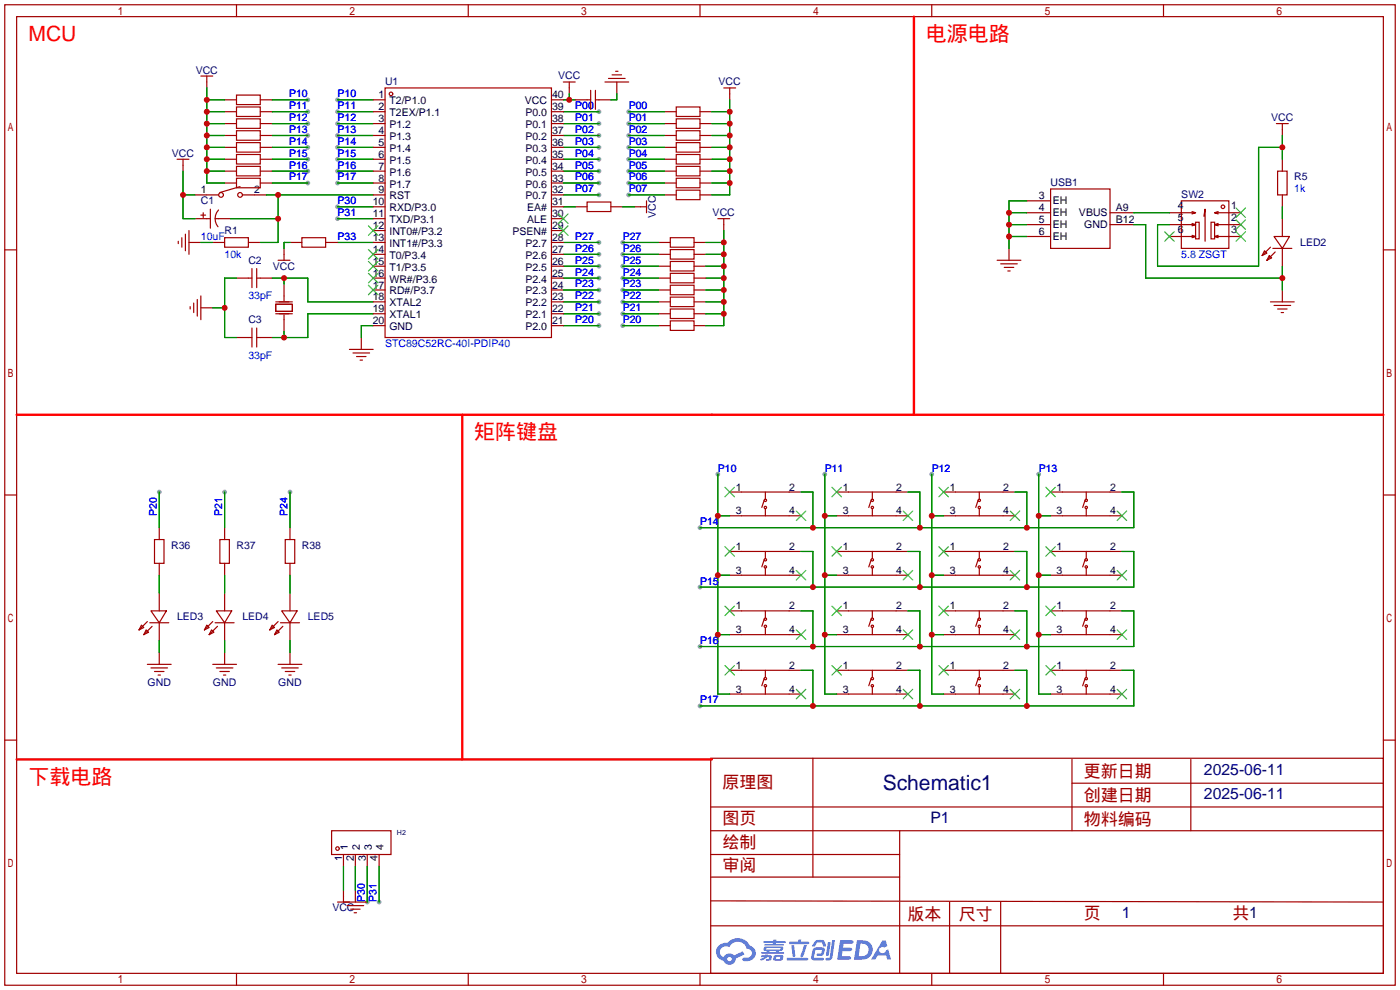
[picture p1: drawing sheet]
<svg xmlns="http://www.w3.org/2000/svg" width="299mm" height="212mm" viewBox="0 0 299 212" stroke-linecap="round" stroke-linejoin="round" font-family="sans-serif">
<g fill="#999">
<circle cx="72.1" cy="21.3" r=".51"/>
<circle cx="72.1" cy="23.9" r=".51"/>
<circle cx="72.1" cy="26.4" r=".51"/>
<circle cx="72.1" cy="29" r=".51"/>
<circle cx="72.1" cy="31.5" r=".51"/>
<circle cx="72.1" cy="34" r=".51"/>
<circle cx="72.1" cy="36.6" r=".51"/>
<circle cx="72.1" cy="39.1" r=".51"/>
<circle cx="72.1" cy="44.2" r=".51"/>
<circle cx="72.1" cy="46.7" r=".51"/>
<circle cx="128" cy="69.6" r=".51"/>
<circle cx="128" cy="67.1" r=".51"/>
<circle cx="128" cy="64.5" r=".51"/>
<circle cx="128" cy="62" r=".51"/>
<circle cx="128" cy="56.9" r=".51"/>
<circle cx="128" cy="54.4" r=".51"/>
<circle cx="128" cy="51.8" r=".51"/>
<circle cx="128" cy="41.7" r=".51"/>
<circle cx="128" cy="39.1" r=".51"/>
<circle cx="128" cy="36.6" r=".51"/>
<circle cx="128" cy="34" r=".51"/>
<circle cx="128" cy="31.5" r=".51"/>
<circle cx="128" cy="29" r=".51"/>
<circle cx="128" cy="26.4" r=".51"/>
<circle cx="128" cy="23.9" r=".51"/>
<circle cx="78.5" cy="192.8" r=".51"/>
<circle cx="81" cy="192.8" r=".51"/>
<circle cx="134.4" cy="23.9" r=".51"/>
<circle cx="134.4" cy="26.4" r=".51"/>
<circle cx="134.4" cy="29" r=".51"/>
<circle cx="134.4" cy="31.5" r=".51"/>
<circle cx="134.4" cy="34" r=".51"/>
<circle cx="134.4" cy="36.6" r=".51"/>
<circle cx="134.4" cy="39.1" r=".51"/>
<circle cx="134.4" cy="41.7" r=".51"/>
<circle cx="133.1" cy="51.8" r=".51"/>
<circle cx="133.1" cy="54.4" r=".51"/>
<circle cx="133.1" cy="56.9" r=".51"/>
<circle cx="133.1" cy="62" r=".51"/>
<circle cx="133.1" cy="64.5" r=".51"/>
<circle cx="133.1" cy="67.1" r=".51"/>
<circle cx="133.1" cy="69.6" r=".51"/>
<circle cx="65.8" cy="21.3" r=".51"/>
<circle cx="65.8" cy="23.9" r=".51"/>
<circle cx="65.8" cy="26.4" r=".51"/>
<circle cx="65.8" cy="29" r=".51"/>
<circle cx="65.8" cy="31.5" r=".51"/>
<circle cx="65.8" cy="34" r=".51"/>
<circle cx="65.8" cy="36.6" r=".51"/>
<circle cx="65.8" cy="39.1" r=".51"/>
<circle cx="153.4" cy="101.3" r=".51"/>
<circle cx="222" cy="101.3" r=".51"/>
<circle cx="199.1" cy="101.3" r=".51"/>
<circle cx="176.3" cy="101.3" r=".51"/>
<circle cx="149.6" cy="150.9" r=".51"/>
<circle cx="149.6" cy="112.8" r=".51"/>
<circle cx="149.6" cy="125.5" r=".51"/>
<circle cx="149.6" cy="138.2" r=".51"/>
<circle cx="34" cy="105.2" r=".51"/>
<circle cx="48" cy="105.2" r=".51"/>
<circle cx="62" cy="105.2" r=".51"/>
<circle cx="128" cy="59.4" r=".51"/>
<circle cx="133.1" cy="59.4" r=".51"/>
</g>
<g fill="none" stroke="#a10000" stroke-width=".25">
<path d="M1 1h297.2v209.6h-297.2zM3.6 3.6h292.1v204.4h-292.1zM50.5 1v2.6M100.1 1v2.6M149.6 1v2.6M199.1 1v2.6M248.7 1v2.6M1 53.4h2.6M295.7 53.4h2.5M1 105.8h2.6M295.7 105.8h2.5M1 158.2h2.6"/>
<path d="M295.7 158.2h2.5M151.9 162.1h143.8v45.9h-143.8zM151.9 177.5h143.8M151.9 172.5h143.8M173.7 162.1v25.4M192.3 177.5v15M229.1 162.3v15.2M229.1 167.4h66.6M254.5 162.3v15.2M151.9 182.6h40.4M151.9 197.9h143.8M151.9 192.5l143.8 .3"/>
<path d="M151.9 187.5h40.4M192.3 192.8v15.2M202.9 192.8v15.2M213.9 192.8v15.2M50.5 208v2.6M100.1 208v2.6M149.6 208v2.6M199.1 208v2.6M248.7 208v2.6"/>
</g>
<g fill="#5487ff">
<path d="M179.5 200.9h2.3a.49 .49 0 0 1 .6 .4 .49 .49 0 0 1-.6 .4h-1.5l-.1 .8h1.6a.37 .37 0 0 1 .3 .4 .37 .37 0 0 1-.4 .4h-1.6l-.2 1.1h1.4a.48 .48 0 0 1 .6 .3l-.4 .4h-2.6z"/>
<path d="M188.6 201h.7l.3 1.2-.6 .3a.72 .72 0 0 0-1 .2 .72 .72 0 0 0 .3 1 .72 .72 0 0 0 1-.3v-.3l.5-.2 .6 2.2h-.8l-.2-.9h-1.8l-.5 .9h-.9z"/>
<path d="M177 201.3h.6l-.5 2.8a.31 .31 0 0 1-.3 .2 .31 .31 0 0 1-.3-.3z"/>
<path d="M177.8 200.9h.7l-.6 3.7a.97 .97 0 0 1-1.5 .5l.2-.4h.6l.1-.2z"/>
<path d="M174.2 201.2l.5-.3h1.2l.4 .4 .3 .9-.6 .1-.4-.9h-.8l-.2 .1-.5 .8h-.5z"/>
<path d="M173.8 202.8l.6-.3h1.3l.5 .1a1.51 1.51 0 0 1-.4 1.7h-1a.27 .27 0 0 1-.3-.3 .27 .27 0 0 1 .4-.2l.6-.1 .2-.7-1.4 .1-.3 1.6h1.8a.28 .28 0 0 1 .3 .3 .28 .28 0 0 1-.3 .3l-1.9-.1-.5-.2v-.5z"/>
<path d="M168.2 204.7h4.3a.28 .28 0 0 1 .3 .3 .28 .28 0 0 1-.4 .3h-4.1l-.2-.2z"/>
<path d="M171.8 202h.7l-.5 1.5a1.01 1.01 0 0 1-.7 1.1l-.3-.3z"/>
<path d="M169.1 202h.6l.3 2.2-.3 .3-.3-.2z"/>
<path d="M168.7 201.3h1.9l.2-.5h.4v.5h1.5a.27 .27 0 0 1 .3 .2 .27 .27 0 0 1-.3 .3h-3.9l-.1-.1z"/>
<path d="M162.7 204.2h.8l.1-.2h.5v.2h.7l.1 .4-.1 .6-1.1 .1v-.3l.6-.2v-.2h-.4l-.5 .4-.8 .3-.2-.3 .9-.4h-.7z"/>
<path d="M163.2 201.1h2l.1-.2 .6-.1v.3h1.8l.3 .3-.3 .1h-1.9v.2h1.5l.2 .3-.2 .1h-3.8l-.1-.4h1.7l.1-.2h-1.9z"/>
<path d="M183.1 200.9l-.6 4.2h1.4a2.14 2.14 0 0 0 2.6-2.1 2.14 2.14 0 0 0-2.6-2.1zM183.9 201.7a1.41 1.41 0 0 1 1.8 1.4 1.41 1.41 0 0 1-1.9 1.3h-.3z"/>
<path d="M163.3 202.4l-.1 .7 .6 .1v.3h-1.1l.1 .3h4.6l.2-.1-.2-.2h-1l.1-.2a.66 .66 0 0 0 .8-.2 .66 .66 0 0 0 0-.8h-3.6zM163.8 202.6l3 .1-.2 .2h-2.7zM164.4 203.2h1.5l-.2 .3h-1.2z"/>
<path d="M165.4 204.3l-.1 .9a2.27 2.27 0 0 0 1.8 .1l.1-.2a.84 .84 0 0 0 .1-1h-1.4zM165.9 204.5h.7l.1 .3-.2 .2-.6-.1z"/>
<path d="M153.6 202.1a1.91 1.91 0 0 0-.5 1.9 1.91 1.91 0 0 0 1.5 1.4 1.35 1.35 0 0 0 1.5 .8 1.35 1.35 0 0 0 1.1-1.3l1.9-.9-.4-.7-1.8 .9a1.41 1.41 0 0 0-2.3 .4 1.25 1.25 0 0 1-.5-1.8 1.25 1.25 0 0 1 1.8-.4 2.01 2.01 0 0 1 2-1.1 2.01 2.01 0 0 1 1.8 1.5 .95 .95 0 0 1 1 .9 .95 .95 0 0 1-.9 1h-.7a.39 .39 0 0 0-.4 .3 .39 .39 0 0 0 .3 .4 1.82 1.82 0 0 0 2.1-.6 1.82 1.82 0 0 0-.1-2.3l-.8-.4a2.86 2.86 0 0 0-4.7-.6l-1.2 .1zM155.4 205a.5 .5 0 0 1 1 0 .5 .5 0 0 1-1 0z"/>
</g>
<g fill="none" stroke="#a10000" stroke-width=".25">
<path d="M42.9 16.3h2.6M44.2 16.3v2.5M82.3 18.8h35.6v53.3h-35.6zM120.4 17.5h2.5M121.7 17.5v2.6M126.2 19.3v4.1M127.3 19.3v4.1M129.3 17.5h5.1M130 16.8h3.6M130.8 16h2M131.6 15.2h.5M131.8 17.5v2.6"/>
<path d="M154.7 18.8h2.5M156 18.8v2.5M37.8 34h2.6M39.1 34v2.6M48 34h2.5M48 21.3h2.5M48 26.4h2.5M48 23.9h2.5M48 29h2.5M48 31.5h2.5M48 36.6h2.5M48 39.1h2.5"/>
<path d="M50.5 20.3h5.1v2.1h-5.1zM50.5 22.9h5.1v2h-5.1zM50.5 25.4h5.1v2h-5.1zM50.5 27.9h5.1v2.1h-5.1zM50.5 30.5h5.1v2h-5.1zM50.5 33h5.1v2.1h-5.1zM50.5 35.6h5.1v2h-5.1zM50.5 38.1h5.1v2h-5.1zM51.3 39.9l-4.3 1.2M55.6 34h2.6M55.6 21.3h2.6M55.6 26.4h2.6"/>
<path d="M55.6 23.9h2.6M55.6 29h2.6M55.6 31.5h2.6M55.6 36.6h2.6M55.6 39.1h2.6M79.8 34h2.5M79.8 21.3h2.5M79.8 26.4h2.5M79.8 23.9h2.5M79.8 29h2.5M79.8 31.5h2.5M79.8 36.6h2.5"/>
<path d="M79.8 39.1h2.5M117.9 34h2.5M117.9 21.3h2.5M117.9 26.4h2.5M117.9 23.9h2.5M117.9 29h2.5M117.9 31.5h2.5M117.9 36.6h2.5M117.9 39.1h2.5M122.9 21.3h3.3M127.3 21.3h3.3M142 34h2.5"/>
<path d="M142 26.4h2.5M142 23.9h2.5M142 29h2.5M142 31.5h2.5M142 36.6h2.5M142 39.1h2.5M144.5 22.9h5.1v2h-5.1zM144.5 25.4h5.1v2h-5.1zM144.5 27.9h5.1v2.1h-5.1zM144.5 30.5h5.1v2h-5.1zM144.5 33h5.1v2.1h-5.1zM144.5 35.6h5.1v2h-5.1z"/>
<path d="M144.5 38.1h5.1v2h-5.1zM149.6 34h2.5M149.6 26.4h2.5M149.6 23.9h2.5M149.6 29h2.5M149.6 31.5h2.5M149.6 36.6h2.5M149.6 39.1h2.5M272.8 26.4h2.5M273 36.6h2.1v5.1h-2.1zM274.1 26.4v2.6M274.1 34v2.6"/>
<path d="M38.1 51.6v.5M38.9 50.8v2M39.6 50v3.6M40.4 51.8h2.5M40.4 49.3v5.1M41.7 41.7h5M41.7 46.7h3.3M42.9 46h1M43.4 45.5v1M45 44.7v4.1M45.5 51.8h2.5M46 46.7h3.3"/>
<path d="M46.7 44.9a2.74 2.74 0 0 0-.1 3.6M48 50.8h5.1v2h-5.1zM50.5 59.4h3.3M51.8 41.7h5.1M53.1 51.8h2.5M53.8 57.4v4.1M54.9 57.4v4.1M54.9 59.4h3.3M59.4 55.6h2.6M60.7 53.1v2.5M62 51.8h2.5M64.5 50.8h5.1v2h-5.1z"/>
<path d="M69.6 51.8h2.5M79.8 41.7h2.5M79.8 46.7h2.5M79.8 59.4h2.5M79.8 51.8h2.5M79.8 44.2h2.5M79.8 54.4h2.5M79.8 56.9h2.5M79.8 49.3h2.5M117.9 41.7h2.5M117.9 46.7h2.5M117.9 59.4h2.5"/>
<path d="M117.9 51.8h2.5M117.9 44.2h2.5M117.9 54.4h2.5M117.9 56.9h2.5M117.9 49.3h2.5M122.9 44.2h2.6M125.5 43.2h5.1v2h-5.1zM130.6 44.2h2.5M135.6 44.2h2.6M138.2 42.9v2.6M140.7 59.4h2.6M140.7 51.8h2.6"/>
<path d="M140.7 54.4h2.6M140.7 56.9h2.6M142 41.7h2.5M143.3 50.8h5v2h-5zM143.3 53.3h5v2.1h-5zM143.3 55.9h5v2h-5zM143.3 58.4h5v2.1h-5zM144.5 40.6h5.1v2.1h-5.1zM148.3 59.4h2.6M148.3 51.8h2.6M148.3 54.4h2.6M148.3 56.9h2.6"/>
<path d="M149.6 41.7h2.5M153.4 46.7h2.6M154.7 46.7v2.6M213.1 55.6h5.1M213.9 56.4h3.5M214.6 57.2h2.1M215.4 57.9h.5M215.6 53.1v2.5M219.5 45.5h5M219.5 48h5M219.5 42.9h5M219.5 50.5h5"/>
<path d="M224.5 40.4h12.7v12.7h-12.7zM237.2 45.5h5.1M237.2 48h5.1M249.9 45.5h5.6l-.7 .2M249.9 48h5.6l-.7 .3M249.9 50.5h5.6l-.7 .3M252.5 42.9h10.1v10.2h-10.1zM254.8 45.2l.7 .3M254.8 47.8l.7 .2M254.8 50.3l.7 .2M255.5 47.5h.8v3.6h-.8zM257.3 46.2l.3-1.5v6.9"/>
<path d="M258.8 47.5h.8v3.6h-.8zM260.3 45.2l-.7 .3M260.3 47.8l-.7 .2M260.3 50.3l-.7 .2M265.2 45.5h-5.6l.7 .2M265.2 48h-5.6l.7 .3M265.2 50.5h-5.6l.7 .3M270.3 53.6l.5 .5-1.1 .5zM271.3 54.6l.5 .5-1 .5zM271.5 52.8l-1.8 1.8M272 53.1h4.1M272.3 50.5h3.3l-1.5 2.6z"/>
<path d="M272.5 53.8l-1.7 1.8M274.1 41.7v2.5M274.1 46.7v3.8M274.1 53.1v3.8M40.6 65.5v.5M41.4 64.8v2M42.2 64v3.6M42.9 65.8h2.6M42.9 63.2v5.1M50.5 72.1h3.3M53.8 70.1v4.1M54.9 70.1v4.1"/>
<path d="M54.9 72.1h3.3M58.9 65h3.6v1.5h-3.6zM58.9 64.5h3.6M58.9 67.1h3.6M60.7 60.7v3.6M60.7 67.3v3.6M74.7 74.7h5.1M75.4 75.4h3.6M76.2 76.2h2M77 77h.5M77.2 72.1v2.6M79.8 64.5h2.5"/>
<path d="M79.8 67.1h2.5M79.8 62h2.5M79.8 69.6h2.5M117.9 64.5h2.5M117.9 67.1h2.5M117.9 62h2.5M117.9 69.6h2.5M140.7 64.5h2.6M140.7 67.1h2.6M140.7 62h2.6M140.7 69.6h2.6M143.3 61h5v2h-5z"/>
<path d="M143.3 63.5h5v2h-5zM143.3 66h5v2.1h-5zM143.3 68.6h5v2h-5zM148.3 64.5h2.6M148.3 67.1h2.6M148.3 62h2.6M148.3 69.6h2.6M271.5 64.5h5.1M272.3 65.3h3.5M273 66h2.1M273.8 66.8h.5M274.1 62v2.5"/>
<path d="M33 115.3h2.1v5.1h-2.1zM34 112.8v2.5M47 115.3h2v5.1h-2zM48 112.8v2.5M61 115.3h2v5.1h-2zM62 112.8v2.5M156 105.2h15.2M156 110.2h15.2M156 117.9h15.2M163.3 106.9l-.5 1.6M163.3 119.6l-.5 1.6M163.6 105.2v1.5"/>
<path d="M163.6 108.7v1.5M163.6 117.9v1.5M178.8 105.2h15.3M178.8 110.2h15.3M178.8 117.9h15.3M186.2 106.9l-.5 1.6M186.2 119.6l-.5 1.6M186.4 105.2v1.5M186.4 108.7v1.5M186.4 117.9v1.5M201.7 105.2h15.2M201.7 110.2h15.2"/>
<path d="M201.7 117.9h15.2M209 106.9l-.5 1.6M209 119.6l-.5 1.6M209.3 105.2v1.5M209.3 108.7v1.5M209.3 117.9v1.5M224.5 105.2h15.3M224.5 110.2h15.3M224.5 117.9h15.3M231.9 106.9l-.5 1.6M231.9 119.6l-.5 1.6M232.2 105.2v1.5"/>
<path d="M232.2 108.7v1.5M232.2 117.9v1.5M30.2 133.6l.5 .5-1 .5zM31.2 134.6l.5 .5-1 .5zM31.5 132.8l-1.8 1.8M32 133.1h4.1M32.3 130.6h3.3l-1.6 2.5zM32.5 133.9l-1.8 1.7M34 120.4v2.5M34 126.7v3.9M34 133.1v3.8M34 139.4v2.6"/>
<path d="M44.2 133.6l.5 .5-1 .5zM45.2 134.6l.5 .5-1 .5zM45.5 132.8l-1.8 1.8M46 133.1h4M46.2 130.6h3.3l-1.5 2.5zM46.5 133.9l-1.8 1.7M48 120.4v2.5M48 126.7v3.9M48 133.1v3.8M48 139.4v2.6M58.2 133.6l.5 .5-1 .5zM59.2 134.6l.5 .5-1 .5z"/>
<path d="M59.4 132.8l-1.7 1.8M59.9 133.1h4.1M60.2 130.6h3.3l-1.5 2.5zM60.5 133.9l-1.8 1.7M62 120.4v2.5M62 126.7v3.9M62 133.1v3.8M62 139.4v2.6M156 122.9h15.2M156 130.6h15.2M156 135.6h15.2M163.3 132.3l-.5 1.6"/>
<path d="M163.6 121.4v1.5M163.6 130.6v1.5M163.6 134.1v1.5M178.8 122.9h15.3M178.8 130.6h15.3M178.8 135.6h15.3M186.2 132.3l-.5 1.6M186.4 121.4v1.5M186.4 130.6v1.5M186.4 134.1v1.5M201.7 122.9h15.2M201.7 130.6h15.2"/>
<path d="M201.7 135.6h15.2M209 132.3l-.5 1.6M209.3 121.4v1.5M209.3 130.6v1.5M209.3 134.1v1.5M224.5 122.9h15.3M224.5 130.6h15.3M224.5 135.6h15.3M231.9 132.3l-.5 1.6M232.2 121.4v1.5M232.2 130.6v1.5M232.2 134.1v1.5"/>
<path d="M31.5 142h5.1M32.3 142.7h3.5M33 143.5h2.1M33.8 144.3h.5M45.5 142h5M46.2 142.7h3.6M47 143.5h2M47.8 144.3h.5M59.4 142h5.1M60.2 142.7h3.6M61 143.5h2M61.7 144.3h.5"/>
<path d="M156 143.3h15.2M156 148.3h15.2M163.3 145l-.5 1.6M163.6 143.3v1.5M163.6 146.8v1.5M178.8 143.3h15.3M178.8 148.3h15.3M186.2 145l-.5 1.6M186.4 143.3v1.5M186.4 146.8v1.5M201.7 143.3h15.2M201.7 148.3h15.2"/>
<path d="M209 145l-.5 1.6M209.3 143.3v1.5M209.3 146.8v1.5M224.5 143.3h15.3M224.5 148.3h15.3M231.9 145l-.5 1.6M232.2 143.3v1.5M232.2 146.8v1.5M70.9 177.5h12.7v5.1h-12.7zM72.1 192.8h6.4M73.4 182.6v2.6M73.4 190.2v2.6"/>
<path d="M74.2 193.5h3.5M74.9 194.3h2.1M75.7 195.1h.5M75.9 182.6v2.6M75.9 190.2v2.6M78.5 182.6v2.6M81 182.6v2.6"/>
<circle cx="83.6" cy="20.1" r=".38"/>
<circle cx="47.2" cy="41.7" r=".51"/>
<circle cx="51.3" cy="41.7" r=".51"/>
<circle cx="261.4" cy="44.2" r=".38"/>
<circle cx="163.6" cy="108.5" r=".25"/>
<circle cx="163.6" cy="106.9" r=".25"/>
<circle cx="163.6" cy="119.6" r=".25"/>
<circle cx="186.4" cy="108.5" r=".25"/>
<circle cx="186.4" cy="106.9" r=".25"/>
<circle cx="186.4" cy="119.6" r=".25"/>
<circle cx="209.3" cy="108.5" r=".25"/>
<circle cx="209.3" cy="119.6" r=".25"/>
<circle cx="209.3" cy="106.9" r=".25"/>
<circle cx="232.2" cy="108.5" r=".25"/>
<circle cx="232.2" cy="106.9" r=".25"/>
<circle cx="232.2" cy="119.6" r=".25"/>
<circle cx="163.6" cy="121.2" r=".25"/>
<circle cx="163.6" cy="132.3" r=".25"/>
<circle cx="163.6" cy="133.9" r=".25"/>
<circle cx="186.4" cy="121.2" r=".25"/>
<circle cx="186.4" cy="132.3" r=".25"/>
<circle cx="186.4" cy="133.9" r=".25"/>
<circle cx="209.3" cy="121.2" r=".25"/>
<circle cx="209.3" cy="132.3" r=".25"/>
<circle cx="209.3" cy="133.9" r=".25"/>
<circle cx="232.2" cy="121.2" r=".25"/>
<circle cx="232.2" cy="132.3" r=".25"/>
<circle cx="232.2" cy="133.9" r=".25"/>
<circle cx="163.6" cy="145" r=".25"/>
<circle cx="163.6" cy="146.6" r=".25"/>
<circle cx="186.4" cy="145" r=".25"/>
<circle cx="186.4" cy="146.6" r=".25"/>
<circle cx="209.3" cy="145" r=".25"/>
<circle cx="209.3" cy="146.6" r=".25"/>
<circle cx="232.2" cy="145" r=".25"/>
<circle cx="232.2" cy="146.6" r=".25"/>
<circle cx="72.1" cy="181.4" r=".38"/>
</g>
<g fill="none" stroke="#008700" stroke-width=".25">
<path d="M44.2 18.8v20.3h3.8M39.1 36.6v10.1h2.6M44.2 21.3h3.8M44.2 23.9h3.8M44.2 26.4h3.8M44.2 29h3.8M44.2 31.5h3.8M44.2 34h3.8M44.2 36.6h3.8M58.2 21.3h7.6M58.2 23.9h7.6M58.2 26.4h7.6"/>
<path d="M58.2 29h7.6M58.2 31.5h7.6M58.2 34h7.6M58.2 36.6h7.6M58.2 39.1h7.6M72.1 21.3h7.7M72.1 23.9h7.7M72.1 26.4h7.7M72.1 29h7.7M72.1 31.5h7.7M72.1 34h7.7M72.1 36.6h7.7"/>
<path d="M72.1 39.1h7.7M120.4 21.3h2.5M120.4 23.9h7.6M120.4 26.4h7.6M120.4 29h7.6M120.4 31.5h7.6M120.4 34h7.6M120.4 36.6h7.6M120.4 39.1h7.6M121.7 20.1v1.2M131.8 20.1v1.2h-1.2M134.4 23.9h7.6"/>
<path d="M134.4 26.4h7.6M134.4 29h7.6M134.4 31.5h7.6M134.4 34h7.6M134.4 36.6h7.6M134.4 39.1h7.6M152.1 23.9h3.9M152.1 26.4h3.9M152.1 29h3.9M152.1 31.5h3.9M152.1 34h3.9M152.1 36.6h3.9"/>
<path d="M152.1 39.1h3.9M156 21.3v20.4h-3.9M274.1 31.5h-5.1v25.4h-21.6v-8.9h2.5M274.1 29v5M39.1 41.7h2.6M42.9 51.8h2.6M49.3 46.7h10.1M50.5 59.4h-2.5v12.7h2.5M56.9 41.7h22.9M58.2 59.4h7.6v5.1h14M59.4 41.7v10.1h-3.8M60.7 59.4v1.3"/>
<path d="M62 51.8h-1.3v1.3M72.1 46.7h7.7M72.1 44.2h7.7M72.1 51.8h7.7M120.4 59.4h7.6M120.4 41.7h7.6M120.4 44.2h2.5M120.4 51.8h7.6M120.4 56.9h7.6M120.4 54.4h7.6M133.1 59.4h7.6M133.1 44.2h2.5"/>
<path d="M133.1 51.8h7.6M133.1 56.9h7.6M133.1 54.4h7.6M134.4 41.7h7.6M150.9 59.4h3.8M150.9 51.8h3.8M150.9 56.9h3.8M150.9 54.4h3.8M154.7 49.3v20.3h-3.8M215.6 45.5h3.9M215.6 48h3.9M215.6 50.5h3.9"/>
<path d="M219.5 42.9h-3.9v10.2M242.3 48h2.6v11.4h29.2M242.3 45.5h7.6M274.1 44.2v2.5M274.1 56.9v5.1M45.5 65.8h2.5M60.7 70.9v1.2M79.8 67.1h-14v5h-7.6M79.8 69.6h-2.6v2.5M120.4 64.5h7.6M120.4 67.1h7.6M120.4 69.6h7.6"/>
<path d="M120.4 62h7.6M133.1 64.5h7.6M133.1 67.1h7.6M133.1 69.6h7.6M133.1 62h7.6M150.9 64.5h3.8M150.9 67.1h3.8M150.9 62h3.8M34 105.2v7.6M48 105.2v7.6M62 105.2v7.6M153.4 110.2h2.6"/>
<path d="M153.4 101.3v47h2.6M171.2 105.2h2.5v7.6M171.2 117.9h2.5v7.6M176.3 110.2h2.5M176.3 101.3v47h2.5M194.1 105.2h2.5v7.6M194.1 117.9h2.5v7.6M199.1 110.2h2.6M199.1 101.3v47h2.6M216.9 105.2h2.6v7.6M216.9 117.9h2.6v7.6M222 110.2h2.5"/>
<path d="M222 101.3v47h2.5M239.8 105.2h2.5v7.6h-92.7M239.8 117.9h2.5v7.6h-92.7M34 122.9v3.8M34 136.9v2.5M48 122.9v3.8M48 136.9v2.5M62 122.9v3.8M62 136.9v2.5M153.4 135.6h2.6M153.4 122.9h2.6M171.2 130.6h2.5v7.6"/>
<path d="M176.3 135.6h2.5M176.3 122.9h2.5M194.1 130.6h2.5v7.6M199.1 135.6h2.6M199.1 122.9h2.6M216.9 130.6h2.6v7.6M222 135.6h2.5M222 122.9h2.5M239.8 130.6h2.5v7.6h-92.7M171.2 143.3h2.5v7.6M194.1 143.3h2.5v7.6M216.9 143.3h2.6v7.6"/>
<path d="M239.8 143.3h2.5v7.6h-92.7M73.4 185.2v5M75.9 185.2v5M78.5 185.2v7.6M81 185.2v7.6"/>
</g>
<g fill="none" stroke="#3c3" stroke-width=".25">
<path d="M78.7 48.3l2.1 2M78.7 53.3l2.1 2.1M78.7 55.9l2.1 2M78.7 58.4l2.1 2.1M80.8 48.3l-2.1 2M80.8 53.3l-2.1 2.1M80.8 55.9l-2.1 2M80.8 58.4l-2.1 2.1M119.4 48.3l2 2M119.4 45.7l2 2.1M121.4 48.3l-2 2M121.4 45.7l-2 2.1"/>
<path d="M248.9 49.5l2.1 2.1M251 49.5l-2.1 2.1M264.2 44.4l2 2.1M264.2 47l2 2M264.2 49.5l2 2.1M266.2 44.4l-2 2.1M266.2 47l-2 2M266.2 49.5l-2 2.1M78.7 61l2.1 2M80.8 61l-2.1 2M154.9 104.1l2.1 2.1M154.9 116.8l2.1 2.1"/>
<path d="M157 104.1l-2.1 2.1M157 116.8l-2.1 2.1M170.2 109.2l2 2.1M172.2 109.2l-2 2.1M177.8 104.1l2 2.1M177.8 116.8l2 2.1M179.8 104.1l-2 2.1M179.8 116.8l-2 2.1M193 109.2l2.1 2.1M195.1 109.2l-2.1 2.1M200.7 104.1l2 2.1M200.7 116.8l2 2.1"/>
<path d="M202.7 104.1l-2 2.1M202.7 116.8l-2 2.1M215.9 109.2l2 2.1M217.9 109.2l-2 2.1M223.5 104.1l2.1 2.1M223.5 116.8l2.1 2.1M225.6 104.1l-2.1 2.1M225.6 116.8l-2.1 2.1M238.8 109.2l2 2.1M240.8 109.2l-2 2.1M154.9 129.5l2.1 2.1M157 129.5l-2.1 2.1"/>
<path d="M170.2 121.9l2 2.1M170.2 134.6l2 2.1M172.2 134.6l-2 2.1M172.2 121.9l-2 2.1M177.8 129.5l2 2.1M179.8 129.5l-2 2.1M193 121.9l2.1 2.1M193 134.6l2.1 2.1M195.1 134.6l-2.1 2.1M195.1 121.9l-2.1 2.1M200.7 129.5l2 2.1M202.7 129.5l-2 2.1"/>
<path d="M215.9 121.9l2 2.1M215.9 134.6l2 2.1M217.9 121.9l-2 2.1M217.9 134.6l-2 2.1M223.5 129.5l2.1 2.1M225.6 129.5l-2.1 2.1M238.8 121.9l2 2.1M238.8 134.6l2 2.1M240.8 121.9l-2 2.1M240.8 134.6l-2 2.1M154.9 142.2l2.1 2.1M157 142.2l-2.1 2.1"/>
<path d="M170.2 147.3l2 2.1M172.2 147.3l-2 2.1M177.8 142.2l2 2.1M179.8 142.2l-2 2.1M193 147.3l2.1 2.1M195.1 147.3l-2.1 2.1M200.7 142.2l2 2.1M202.7 142.2l-2 2.1M215.9 147.3l2 2.1M217.9 147.3l-2 2.1M223.5 142.2l2.1 2.1M225.6 142.2l-2.1 2.1"/>
<path d="M238.8 147.3l2 2.1M240.8 147.3l-2 2.1"/>
</g>
<path d="M195.3 3.6v85M3.6 88.6h95.2v73.7M98.8 88.6h196.9M3.6 162.3h148.5" fill="none" stroke="#f00" stroke-width=".51"/>
<g fill="#c00">
<circle cx="48" cy="65.8" r=".63"/>
<circle cx="60.7" cy="59.4" r=".63"/>
<circle cx="60.7" cy="72.1" r=".63"/>
<circle cx="39.1" cy="41.7" r=".63"/>
<circle cx="121.7" cy="21.3" r=".63"/>
<circle cx="59.4" cy="46.7" r=".63"/>
<circle cx="59.4" cy="41.7" r=".63"/>
<circle cx="215.6" cy="45.5" r=".63"/>
<circle cx="215.6" cy="48" r=".63"/>
<circle cx="215.6" cy="50.5" r=".63"/>
<circle cx="274.1" cy="31.5" r=".63"/>
<circle cx="274.1" cy="59.4" r=".63"/>
<circle cx="156" cy="23.9" r=".63"/>
<circle cx="156" cy="26.4" r=".63"/>
<circle cx="156" cy="29" r=".63"/>
<circle cx="156" cy="31.5" r=".63"/>
<circle cx="156" cy="34" r=".63"/>
<circle cx="156" cy="36.6" r=".63"/>
<circle cx="156" cy="39.1" r=".63"/>
<circle cx="154.7" cy="51.8" r=".63"/>
<circle cx="154.7" cy="54.4" r=".63"/>
<circle cx="154.7" cy="56.9" r=".63"/>
<circle cx="154.7" cy="59.4" r=".63"/>
<circle cx="154.7" cy="62" r=".63"/>
<circle cx="154.7" cy="64.5" r=".63"/>
<circle cx="154.7" cy="67.1" r=".63"/>
<circle cx="44.2" cy="21.3" r=".63"/>
<circle cx="44.2" cy="23.9" r=".63"/>
<circle cx="44.2" cy="26.4" r=".63"/>
<circle cx="44.2" cy="29" r=".63"/>
<circle cx="44.2" cy="31.5" r=".63"/>
<circle cx="44.2" cy="34" r=".63"/>
<circle cx="44.2" cy="36.6" r=".63"/>
<circle cx="153.4" cy="135.6" r=".63"/>
<circle cx="153.4" cy="122.9" r=".63"/>
<circle cx="153.4" cy="110.2" r=".63"/>
<circle cx="222" cy="110.2" r=".63"/>
<circle cx="222" cy="122.9" r=".63"/>
<circle cx="222" cy="135.6" r=".63"/>
<circle cx="199.1" cy="110.2" r=".63"/>
<circle cx="199.1" cy="122.9" r=".63"/>
<circle cx="199.1" cy="135.6" r=".63"/>
<circle cx="176.3" cy="110.2" r=".63"/>
<circle cx="176.3" cy="122.9" r=".63"/>
<circle cx="176.3" cy="135.6" r=".63"/>
<circle cx="219.5" cy="150.9" r=".63"/>
<circle cx="196.6" cy="150.9" r=".63"/>
<circle cx="173.7" cy="150.9" r=".63"/>
<circle cx="219.5" cy="112.8" r=".63"/>
<circle cx="196.6" cy="112.8" r=".63"/>
<circle cx="173.7" cy="112.8" r=".63"/>
<circle cx="173.7" cy="125.5" r=".63"/>
<circle cx="196.6" cy="125.5" r=".63"/>
<circle cx="219.5" cy="125.5" r=".63"/>
<circle cx="219.5" cy="138.2" r=".63"/>
<circle cx="196.6" cy="138.2" r=".63"/>
<circle cx="173.7" cy="138.2" r=".63"/>
</g>
<g font-size="4.5" fill="#f00">
<text x="6.1" y="8.8">MCU</text>
<text x="197.9" y="8.8">电源电路</text>
<text x="101.3" y="93.9">矩阵键盘</text>
<text x="6.1" y="167.6">下载电路</text>
</g>
<text font-size="4.5" fill="#000080" x="188.7" y="168.8">Schematic1</text>
<g font-size="3.6" fill="#a00000">
<text x="231.6" y="166.2">更新日期</text>
<text x="154.4" y="168.5">原理图</text>
<text x="231.6" y="171.2">创建日期</text>
<text x="154.4" y="176.1">图页</text>
<text x="231.6" y="176.3">物料编码</text>
<text x="154.4" y="181.2">绘制</text>
<text x="154.4" y="186.2">审阅</text>
<text x="194" y="196.6">版本</text>
<text x="204.9" y="196.6">尺寸</text>
<text x="231.6" y="196.4">页</text>
<text x="263.4" y="196.4">共1</text>
</g>
<g font-size="3.4" fill="#000080">
<text x="257.3" y="165.7">2025-06-11</text>
<text x="257.3" y="170.8">2025-06-11</text>
<text x="198.9" y="175.8">P1</text>
<text x="239.8" y="196.2">1</text>
</g>
<g font-size="2.2" fill="#000080">
<text x="41.8" y="15.7">VCC</text>
<text x="119.3" y="17">VCC</text>
<text x="82.3" y="18.3">U1</text>
<text x="153.6" y="18.3">VCC</text>
<text x="271.7" y="25.9">VCC</text>
<text x="36.7" y="33.5">VCC</text>
<text x="224.5" y="39.8">USB1</text>
<text x="276.6" y="38.6">R5</text>
<text x="42.9" y="43.7">C1</text>
<text x="140.2" y="46.6" transform="rotate(-90 140.2 46.6)">VCC</text>
<text x="152.3" y="46.2">VCC</text>
<text x="252.5" y="42.4">SW2</text>
<text x="48" y="50">R1</text>
<text x="277.9" y="52.5">LED2</text>
<text x="53.1" y="56.4">C2</text>
<text x="58.3" y="57.6">VCC</text>
<text x="53.1" y="69.1">C3</text>
<text x="36.6" y="117.3">R36</text>
<text x="50.5" y="117.3">R37</text>
<text x="64.5" y="117.3">R38</text>
<text x="37.8" y="132.6">LED3</text>
<text x="51.8" y="132.6">LED4</text>
<text x="65.8" y="132.6">LED5</text>
<text x="31.5" y="146.5">GND</text>
<text x="45.5" y="146.5">GND</text>
<text x="59.5" y="146.5">GND</text>
<text x="71" y="194.8">VCC</text>
</g>
<g font-size="2.2" fill="#00f">
<text x="61.8" y="20.8">P10</text>
<text x="61.8" y="23.3">P11</text>
<text x="72.1" y="20.8">P10</text>
<text x="72.1" y="23.3">P11</text>
<text x="122.9" y="23.3">P00</text>
<text x="134.4" y="23.3">P00</text>
<text x="61.8" y="25.9">P12</text>
<text x="61.8" y="28.4">P13</text>
<text x="72.1" y="25.9">P12</text>
<text x="72.1" y="28.4">P13</text>
<text x="122.9" y="28.4">P02</text>
<text x="122.9" y="25.9">P01</text>
<text x="134.4" y="25.9">P01</text>
<text x="134.4" y="28.4">P02</text>
<text x="61.8" y="31">P14</text>
<text x="61.8" y="33.5">P15</text>
<text x="72.1" y="31">P14</text>
<text x="72.1" y="33.5">P15</text>
<text x="122.9" y="33.5">P04</text>
<text x="122.9" y="31">P03</text>
<text x="134.4" y="31">P03</text>
<text x="134.4" y="33.5">P04</text>
<text x="61.8" y="36">P16</text>
<text x="61.8" y="38.6">P17</text>
<text x="72.1" y="36">P16</text>
<text x="72.1" y="38.6">P17</text>
<text x="122.9" y="41.1">P07</text>
<text x="122.9" y="38.6">P06</text>
<text x="122.9" y="36">P05</text>
<text x="134.4" y="36">P05</text>
<text x="134.4" y="38.6">P06</text>
<text x="134.4" y="41.1">P07</text>
<text x="276.6" y="41.1">1k</text>
<text x="72.1" y="43.7">P30</text>
<text x="72.1" y="46.2">P31</text>
<text x="42.9" y="51.3">10uF</text>
<text x="72.1" y="51.3">P33</text>
<text x="122.9" y="53.8">P26</text>
<text x="122.9" y="51.3">P27</text>
<text x="133.1" y="51.3">P27</text>
<text x="133.1" y="53.8">P26</text>
<text x="48" y="55.1">10k</text>
<text x="122.9" y="56.4">P25</text>
<text x="122.9" y="58.9">P24</text>
<text x="133.1" y="56.4">P25</text>
<text x="133.1" y="58.9">P24</text>
<text x="252.5" y="55.1">5.8 ZSGT</text>
<text x="53.1" y="64">33pF</text>
<text x="122.9" y="64">P22</text>
<text x="122.9" y="61.4">P23</text>
<text x="133.1" y="61.4">P23</text>
<text x="133.1" y="64">P22</text>
<text x="122.9" y="69.1">P20</text>
<text x="122.9" y="66.5">P21</text>
<text x="133.1" y="66.5">P21</text>
<text x="133.1" y="69.1">P20</text>
<text x="53.1" y="76.7">33pF</text>
<text x="82.3" y="74.1">STC89C52RC-40I-PDIP40</text>
<text x="153.4" y="100.8">P10</text>
<text x="176.3" y="100.8">P11</text>
<text x="199.1" y="100.8">P12</text>
<text x="222" y="100.8">P13</text>
<text x="33.5" y="110.2" transform="rotate(-90 33.5 110.2)">P20</text>
<text x="47.5" y="110.2" transform="rotate(-90 47.5 110.2)">P21</text>
<text x="61.4" y="110.2" transform="rotate(-90 61.4 110.2)">P24</text>
<text x="149.6" y="112.2">P14</text>
<text x="149.6" y="124.9">P15</text>
<text x="149.6" y="137.6">P16</text>
<text x="149.6" y="150.3">P17</text>
<text x="77.9" y="192.8" transform="rotate(-90 77.9 192.8)">P30</text>
<text x="80.5" y="192.8" transform="rotate(-90 80.5 192.8)">P31</text>
</g>
<g font-size="2.2">
<text x="80.9" y="21">1</text>
<text x="80.9" y="23.6">2</text>
<text x="83.2" y="22.3">T2/P1.0</text>
<text x="112.2" y="22.3">VCC</text>
<text x="118" y="23.6">39</text>
<text x="118" y="21">40</text>
<text x="80.9" y="26.1">3</text>
<text x="80.9" y="28.6">4</text>
<text x="83.2" y="24.8">T2EX/P1.1</text>
<text x="83.2" y="27.4">P1.2</text>
<text x="83.2" y="29.9">P1.3</text>
<text x="112.3" y="29.9">P0.2</text>
<text x="112.3" y="27.4">P0.1</text>
<text x="112.3" y="24.8">P0.0</text>
<text x="118" y="28.6">37</text>
<text x="118" y="26.1">38</text>
<text x="80.9" y="31.2">5</text>
<text x="80.9" y="33.7">6</text>
<text x="83.2" y="32.5">P1.4</text>
<text x="83.2" y="35">P1.5</text>
<text x="112.3" y="35">P0.4</text>
<text x="112.3" y="32.5">P0.3</text>
<text x="118" y="33.7">35</text>
<text x="118" y="31.2">36</text>
<text x="42.9" y="41.3">1</text>
<text x="54.4" y="41.3">2</text>
<text x="80.9" y="36.3">7</text>
<text x="80.9" y="38.8">8</text>
<text x="80.9" y="41.3">9</text>
<text x="83.2" y="37.5">P1.6</text>
<text x="83.2" y="40.1">P1.7</text>
<text x="112.3" y="40.1">P0.6</text>
<text x="112.3" y="37.5">P0.5</text>
<text x="118" y="41.3">32</text>
<text x="118" y="38.8">33</text>
<text x="118" y="36.3">34</text>
<text x="79.7" y="43.9">10</text>
<text x="79.7" y="46.4">11</text>
<text x="83.2" y="42.6">RST</text>
<text x="83.2" y="45.2">RXD/P3.0</text>
<text x="83.2" y="47.7">TXD/P3.1</text>
<text x="112.3" y="42.6">P0.7</text>
<text x="112.7" y="47.7">ALE</text>
<text x="112.7" y="45.2">EA#</text>
<text x="118" y="46.4">30</text>
<text x="118" y="43.9">31</text>
<text x="222" y="42.6">3</text>
<text x="222" y="45.2">4</text>
<text x="222" y="47.7">5</text>
<text x="225" y="43.6">EH</text>
<text x="225" y="46.2">EH</text>
<text x="230.6" y="46.2">VBUS</text>
<text x="238.5" y="45.2">A9</text>
<text x="238.5" y="47.7">B12</text>
<text x="251.7" y="47.2">5</text>
<text x="251.7" y="44.7">4</text>
<text x="263.1" y="44.7">1</text>
<text x="263.1" y="47.2">2</text>
<text x="79.7" y="49">12</text>
<text x="79.7" y="51.5">13</text>
<text x="83.2" y="50.2">INT0#/P3.2</text>
<text x="83.2" y="52.8">INT1#/P3.3</text>
<text x="109.5" y="50.2">PSEN#</text>
<text x="112.3" y="52.8">P2.7</text>
<text x="118" y="51.5">28</text>
<text x="118" y="49">29</text>
<text x="222" y="50.2">6</text>
<text x="225" y="48.7">EH</text>
<text x="225" y="51.3">EH</text>
<text x="231.7" y="48.7">GND</text>
<text x="251.7" y="49.7">6</text>
<text x="263.1" y="49.7">3</text>
<text x="79.7" y="54">14</text>
<text x="79.7" y="56.6">15</text>
<text x="79.7" y="59.1">16</text>
<text x="83.2" y="55.3">T0/P3.4</text>
<text x="83.2" y="57.9">T1/P3.5</text>
<text x="112.3" y="57.9">P2.5</text>
<text x="112.3" y="55.3">P2.6</text>
<text x="118" y="59.1">25</text>
<text x="118" y="56.6">26</text>
<text x="118" y="54">27</text>
<text x="79.7" y="61.7">17</text>
<text x="79.7" y="64.2">18</text>
<text x="83.2" y="60.4">WR#/P3.6</text>
<text x="83.2" y="62.9">RD#/P3.7</text>
<text x="83.2" y="65.5">XTAL2</text>
<text x="112.3" y="65.5">P2.2</text>
<text x="112.3" y="62.9">P2.3</text>
<text x="112.3" y="60.4">P2.4</text>
<text x="118" y="64.2">23</text>
<text x="118" y="61.7">24</text>
<text x="79.7" y="66.7">19</text>
<text x="79.7" y="69.3">20</text>
<text x="83.2" y="68">XTAL1</text>
<text x="83.2" y="70.6">GND</text>
<text x="112.3" y="70.6">P2.0</text>
<text x="112.3" y="68">P2.1</text>
<text x="118" y="69.3">21</text>
<text x="118" y="66.7">22</text>
<text x="157.2" y="104.8">1</text>
<text x="168.7" y="104.8">2</text>
<text x="180.1" y="104.8">1</text>
<text x="191.5" y="104.8">2</text>
<text x="203" y="104.8">1</text>
<text x="214.4" y="104.8">2</text>
<text x="225.8" y="104.8">1</text>
<text x="237.2" y="104.8">2</text>
<text x="157.2" y="109.9">3</text>
<text x="168.7" y="109.9">4</text>
<text x="180.1" y="109.9">3</text>
<text x="191.5" y="109.9">4</text>
<text x="203" y="109.9">3</text>
<text x="214.4" y="109.9">4</text>
<text x="225.8" y="109.9">3</text>
<text x="237.2" y="109.9">4</text>
<text x="157.2" y="117.5">1</text>
<text x="168.7" y="117.5">2</text>
<text x="180.1" y="117.5">1</text>
<text x="191.5" y="117.5">2</text>
<text x="203" y="117.5">1</text>
<text x="214.4" y="117.5">2</text>
<text x="225.8" y="117.5">1</text>
<text x="237.2" y="117.5">2</text>
<text x="157.2" y="122.6">3</text>
<text x="168.7" y="122.6">4</text>
<text x="180.1" y="122.6">3</text>
<text x="191.5" y="122.6">4</text>
<text x="203" y="122.6">3</text>
<text x="214.4" y="122.6">4</text>
<text x="225.8" y="122.6">3</text>
<text x="237.2" y="122.6">4</text>
<text x="157.2" y="130.2">1</text>
<text x="168.7" y="130.2">2</text>
<text x="180.1" y="130.2">1</text>
<text x="191.5" y="130.2">2</text>
<text x="203" y="130.2">1</text>
<text x="214.4" y="130.2">2</text>
<text x="225.8" y="130.2">1</text>
<text x="237.2" y="130.2">2</text>
<text x="157.2" y="135.3">3</text>
<text x="168.7" y="135.3">4</text>
<text x="180.1" y="135.3">3</text>
<text x="191.5" y="135.3">4</text>
<text x="203" y="135.3">3</text>
<text x="214.4" y="135.3">4</text>
<text x="225.8" y="135.3">3</text>
<text x="237.2" y="135.3">4</text>
<text x="157.2" y="142.9">1</text>
<text x="168.7" y="142.9">2</text>
<text x="180.1" y="142.9">1</text>
<text x="191.5" y="142.9">2</text>
<text x="203" y="142.9">1</text>
<text x="214.4" y="142.9">2</text>
<text x="225.8" y="142.9">1</text>
<text x="237.2" y="142.9">2</text>
<text x="157.2" y="148">3</text>
<text x="168.7" y="148">4</text>
<text x="180.1" y="148">3</text>
<text x="191.5" y="148">4</text>
<text x="203" y="148">3</text>
<text x="214.4" y="148">4</text>
<text x="225.8" y="148">3</text>
<text x="237.2" y="148">4</text>
<text x="73.1" y="184" transform="rotate(-90 73.1 184)">1</text>
<text x="74.4" y="181.7" transform="rotate(-90 74.4 181.7)">1</text>
<text x="75.6" y="184" transform="rotate(-90 75.6 184)">2</text>
<text x="76.9" y="181.7" transform="rotate(-90 76.9 181.7)">2</text>
<text x="78.2" y="184" transform="rotate(-90 78.2 184)">3</text>
<text x="79.4" y="181.7" transform="rotate(-90 79.4 181.7)">3</text>
<text x="80.7" y="184" transform="rotate(-90 80.7 184)">4</text>
<text x="82" y="181.7" transform="rotate(-90 82 181.7)">4</text>
</g>
<text font-size="1.5" fill="#000080" x="84.8" y="178.4">H2</text>
</svg>
